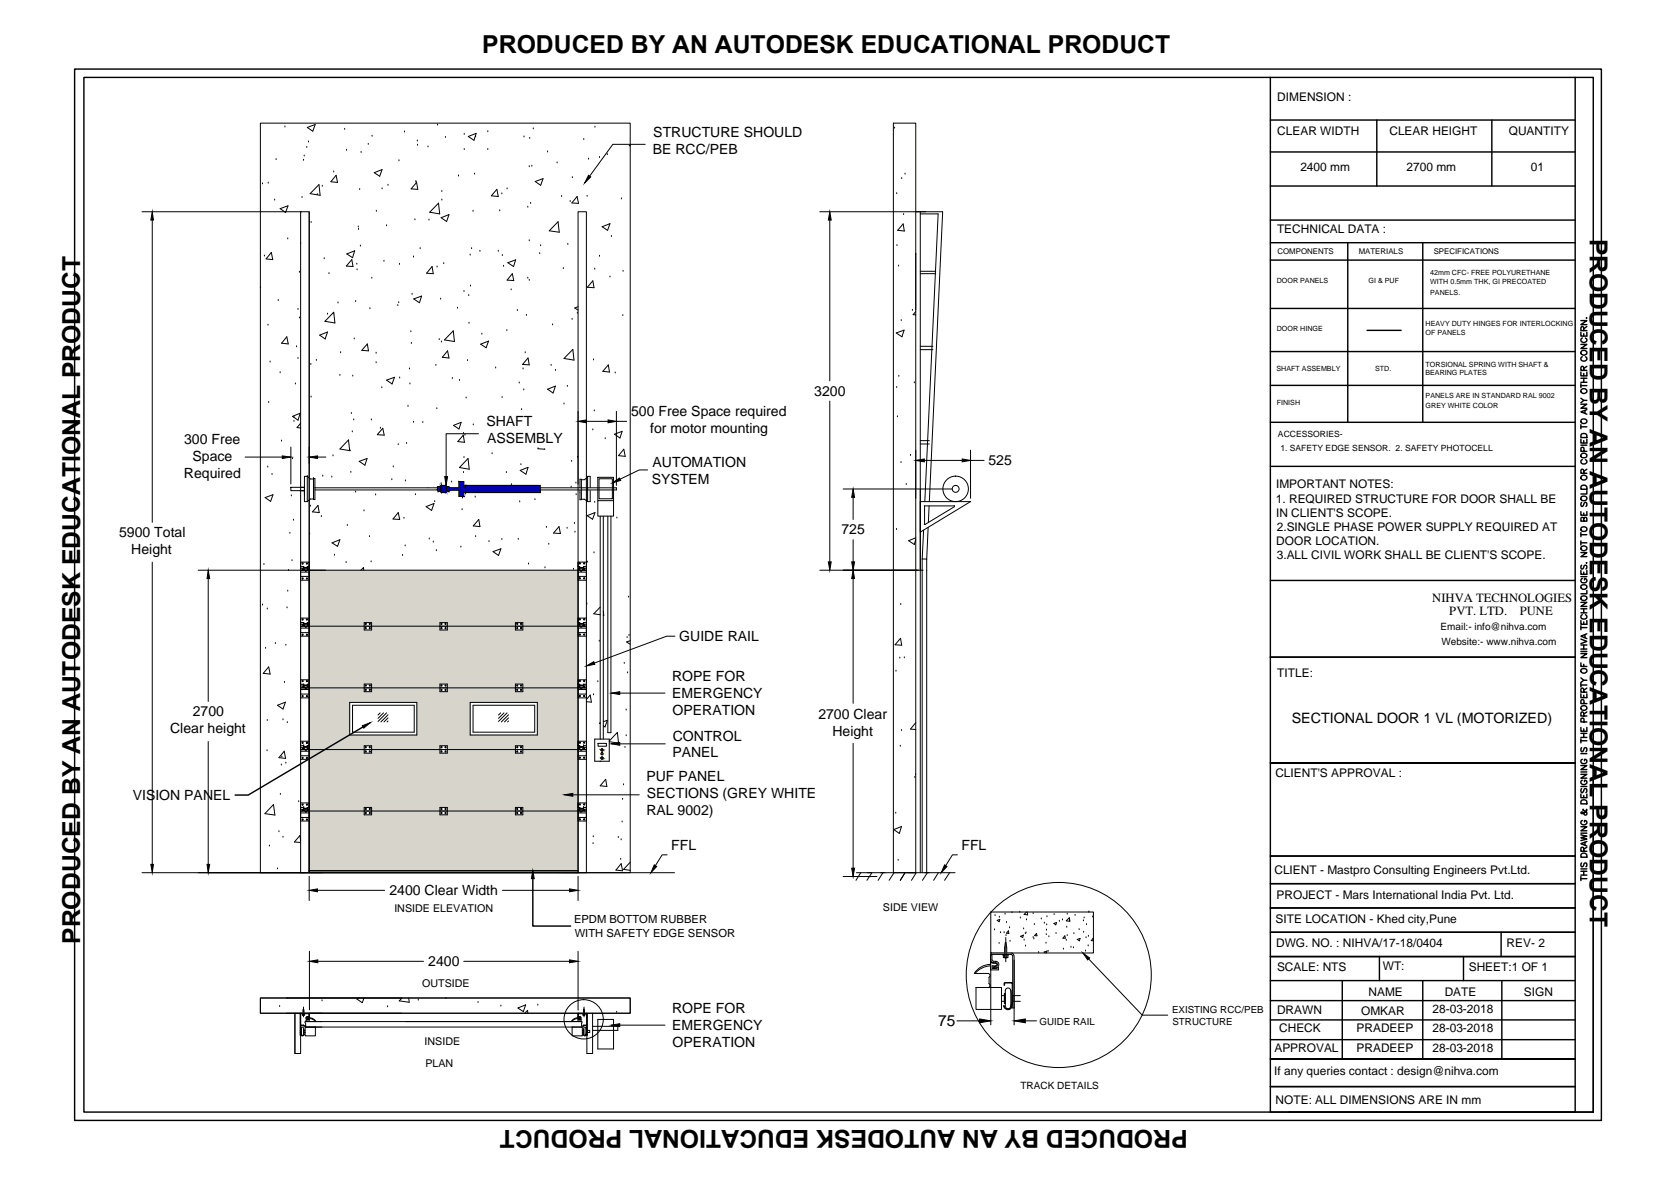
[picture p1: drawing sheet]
<svg xmlns="http://www.w3.org/2000/svg" width="297mm" height="210mm" viewBox="0 0 297 210" stroke-linecap="round" stroke-linejoin="round" font-family="sans-serif">
<!-- layer: 0 -->
<g fill="none" stroke="#000" stroke-width=".18">
<path d="M25.2 37.6h28.4M27.1 39.1v53.7M46.3 21.9h65.7v133.2h-65.7zM46.7 32.7h.1M47.7 32.6h.1M48.8 35.6h.1M49.1 28.4h.1M49.8 37.1l1.4-.5-.4 1.2zM50.6 22.6h.1M53.4 37.6h1.6v117.5h-1.6zM53.7 35.1h.1M53.9 28.5h.1"/>
<path d="M54.1 27.7h.1M54.5 26.2h.1M54.6 22.6l1.4-.5-.4 1.2zM54.8 25.2h.1M55 37.6v117.5M55.3 39.5h.1M56.4 34.6h.1M56.7 32.8l.2 1.9-1.8-.3zM57.3 33.1h.1M59.3 30.6h.1M59.7 31.2l.3 1.2-1.2-.1zM61.3 23h.1"/>
<path d="M61.6 26.7h.1M63.9 33.7h.1M64.2 27.1h.1M65.5 25.7h.1M66.1 24.2h.1M66.5 30.7l1.4-.6-.4 1.2zM66.9 37.5h.1M67.9 33.6h.1M69 32.9h.1M70.9 28.6h.1M71.9 23.5h.1M73.8 39.1h.1"/>
<path d="M73.9 32.3h.1M74 32.4h.1M74.1 32.4l.2 1.3-1.2-.1zM74.2 25.1h.1M74.2 25.8h.1M76.1 26.1h.1M76.3 39.1h.1M77.8 22.2h.1M77.9 36.1l.3 1.9-1.8-.3zM78.4 38.7l1.4-.6-.4 1.3zM78.5 34h.1M78.5 35.6h.1"/>
<path d="M79.2 24.4h.1M81.5 31.3h.1M82.5 23.9h.1M82.5 26.6h.1M83.2 24.3l1.4-.6-.3 1.2zM84.1 37.5h.1M84.3 30.9h.1M84.6 24.3h.1M86.7 23.4h.1M86.7 26.6h.1M88.3 33.7l.3 1.2-1.3-.1zM88.8 37.5h.1"/>
<path d="M89.2 34.5h.1M90.1 33.6h.1M93.1 24.3h.1M93.8 36.8h.1M94.1 29.6h.1M94.2 24.6h.1M94.3 36.2h.1M94.5 29.5h.1M94.8 22.9h.1M95.1 32.3l1.4-.5-.4 1.1zM97.3 27h.1M99 29h.1"/>
<path d="M99.2 39.4l.2 1.9-1.8-.3zM99.8 34.9h.1M101.4 35.8h.1M101.7 31.6h.1M102.6 34.9l.2 1.3-1.1-.1zM102.8 37.6h1.4v117.5h-1.4zM103.8 24.8h.1M104.4 34.9h.1M104.6 28.3h.1M105.8 22.6h.1M106.6 28h.1M108 27.5h.1"/>
<path d="M110.5 35.3h.1M112 25.8l-.1 .1 .1 .1M114.7 25.7h-5.8l-4.1 5.6M145.7 37.6h21.9l-2.4 51.6M147.5 39.1v28.6M158.8 21.9h4v133.2h-4zM159 22.8h.1M159.4 34.4h.1M160.3 31.8h.1M160.5 39.8l.3 1.3-1.2-.2zM160.6 38.1h.1M160.9 30.9h.1"/>
<path d="M163.6 38h3.2l-2.4 51.2M46.3 51v.1M47 45.5h.1M47.6 57.8h.1M48.2 44.9l.3 1.2-1.2-.1zM49.5 53.4h.1M51 59.9l.2 1.2-1.1-.1zM51.2 42.5h.1M53 55h.1M53.2 48.4h.1M53.2 56.5h.1M53.4 43.3h.1"/>
<path d="M56.8 59.6l1.4-.6-.4 1.2zM57.6 46h.1M58.2 55.8h.1M58.5 48.6h.1M59.2 55.8h.1M59.3 55.5l.2 1.9-1.7-.3zM60.1 53.8h.1M61.7 45.1l1.3-.5-.3 1.2zM62.5 46.1l.3 1.3-1.2-.1zM63.2 53.6h.1M63.4 46.9h.1M63.5 48h.1"/>
<path d="M63.7 40.3h.1M63.7 40.8h.1M64.1 43.7h.1M65.8 54.9h.1M66.1 49.4h.1M68.3 46.4h.1M68.7 40.1h.1M70.7 54.3h.1M70.9 53.8h.1M71 47h.1M73 59h.1M73.3 52.3h.1"/>
<path d="M73.5 45.7h.1M73.5 53.1l1.4-.5-.3 1.2zM74.7 44.2h.1M76.8 47.4l.2 1.2h-1.2zM77.7 47.5h.1M78.3 53.2h.1M78.9 46.9h.1M80.6 58.8l.2 1.9-1.8-.3zM81.3 54.8h.1M82.5 51.8h.1M83.3 52.5h.1M83.4 57.4h.1"/>
<path d="M83.6 45.3h.1M83.6 50.8h.1M83.8 44.2h.1M85.3 44.7h.1M85.7 59.4h.1M88.6 44.7h.1M89.3 45.4h.1M89.5 47.3h.1M90.1 58.8h.1M90.3 46.7l1.4-.5-.4 1.2zM90.9 51.5h.1M91.1 48.6l.2 1.3-1.2-.1z"/>
<path d="M92 55.2h.1M93.6 56h.1M93.8 49.4h.1M94.1 42.8h.1M94.1 49.8h.1M95.9 45.1h.1M96.1 43.7h.1M98.2 57.7h.1M100.1 47.8h.1M100.9 43.4h.1M101.7 56.8h.1M102.6 55.7h.1"/>
<path d="M102.8 54.5l-.6 .2 .6 .4M105.4 49.9l.2 1.2h-1.2zM105.7 47.8h.1M106.6 45.6h.1M107 40.3l1.4-.5-.4 1.1zM108.4 49.2h.1M108.7 42h.1M110.7 56.1h.1M110.8 48.2h.1M159.3 59.2l1.4-.5-.4 1.2zM159.4 43.6h.1M159.7 47.3h.1"/>
<path d="M160.2 57h.1M162.2 55.2h.1M162.8 55.4l-.5 .5 .5 .1M163.6 48.2h2.7M163.6 48.6h2.7M47.8 71.5h.1M48 64.3h.1M49.8 66.3h.1M50.1 78.4h.1M51.7 79.5v6.5M52 74l1.4-.6-.4 1.3zM52.3 74.9h.1"/>
<path d="M52.3 74.2h.1M52.5 68.2h.1M52.7 61.6h.1M53 63.7h.1M53.4 75.2l-.6 .8 .6 .1M55.3 64.8h.1M55.3 70.6h.1M56.2 64.1h.1M60.4 66.7h.1M60.6 62.7h.1M61.9 78.2l.3 1.9-1.8-.3zM62.5 73.5h.1"/>
<path d="M62.6 76.8h.1M62.7 66.8h.1M62.9 74.6h.1M63 60.2h.1M65.3 61.1l.2 1.3-1.2-.1zM66 74.6h.1M66.9 64.5h.1M66.9 62.8h.1M67.6 76.1h.1M67.9 68.9h.1M68 76.1l.3 1.2h-1.2zM68.7 67.6l1.4-.5-.4 1.1z"/>
<path d="M70.8 79h.1M71 67.2h.1M72.3 78.8h.1M72.5 72.2h.1M72.8 65.6h.1M72.9 68.2h.1M73.1 61h.1M73.5 75.1h.1M75.2 75.1h.1M77.5 64.9h.1M77.7 72.6h.1M78.1 60.4h.1"/>
<path d="M78.5 60.8h.1M79.6 62.4l.2 1.2-1.2-.1zM80.4 67.3h.1M80.6 75.6l1.4-.5-.4 1.1zM81.7 67.6h.1M82.4 77.3l.2 1.3-1.2-.1zM82.4 77h.1M82.6 77.3h.1M82.9 70.7h.1M83.1 64.1h.1M84.1 75.5h.1M85.1 77.1h-5.8v7.6"/>
<path d="M85.4 61.2l1.4-.6-.4 1.2zM88.1 65.4h.1M89.3 70.7h.1M92.3 68.1h.1M92.7 72.8h.1M93 65.6h.1M93.1 69.3h.1M93.4 62.7h.1M93.9 63.6l.2 1.3-1.2-.1zM95.6 79.8h.1M95.6 79.8h1.2M97.3 69.2l1.4-.6-.4 1.3z"/>
<path d="M98 64.9h.1M98.7 65.8h.1M100.3 71.8h.1M100.9 68.7h.1M101.8 62.1l.2 1.9-1.7-.3zM102.8 73.1v13M104.2 74.9h3.9M105.4 76.4h.1M105.5 64h.1M105.6 73h.1M107.6 78h.1M108.1 64.9l.2 1.2-1.1-.1z"/>
<path d="M109.2 77.2l1.4-.5-.4 1.2zM109.4 66.3h.1M109.6 73.1v13.2M109.6 74.9h1.8M110.9 79.8l.2 1.3-1.1-.1zM147.5 71.3v28.6M159.4 68.9h.1M159.5 74.1h.1M159.8 66.9h.1M162.5 68h.1M27.1 99.9v53.7M43.6 81.2h6.6"/>
<path d="M47.1 88.4l1.4-.5-.4 1.2zM47.6 83h.1M48.4 84.3h.1M51.5 94.8h.1M51.7 86.6h2.4v.6h-2.4zM51.8 88.1h.1M51.9 99.7h.1M52 81.5h.1M52.2 92.5h.1M53.4 87.2h.7v2h.5M53.4 99.9v3.2h1.6M53.7 87.2h.4v.8"/>
<path d="M54.1 86.6v.6M54.6 84.7h.1M54.6 84.7h-.5v1.9h-.7M54.6 84.7l.6 .4h.5M54.6 84.7v4.5M55 94.9h.1M55.2 90h.1M55.7 85h.1M55.7 85h.3v3.8h-.3zM55.7 88.7h-.5l-.6 .5M56 87.1h21.8l.1 .2h.3l.3 .2M56.4 81.2h1.5"/>
<path d="M56.5 89.8l.2 1.3-1.1-.1zM57.1 91.8h.1M57.4 84.6h.1M59 84.8h.1M59 96.5l1.4-.6-.4 1.2zM59.2 81h.1M59.5 98.7h.1M61.5 100h.1M61.7 93.4h.1M62.2 80.1h.1M62.4 83.9h.1M63.2 87.5h.1"/>
<path d="M63.9 82l1.3-.5-.3 1.2zM64.7 90.8h.1M65.7 95.4h.1M66 99.9h.1M66.8 88h.1M69.7 85.3h.1M69.9 83h.1M70.8 91.1l.2 1.2-1.1-.1zM71.6 98.7h.1M71.8 92.1h.1M72 97h.1M72.1 85.5h.1"/>
<path d="M73.8 87.9h.1M75.7 90l1.4-.5-.4 1.2zM76.3 95.8h.1M77 96.4h.1M77.3 89.2h.1M77.6 97.9h.1M77.8 86.7v.4M77.9 87.5h.1M78.2 86.5h-.3l-.1 .2h-21.8M78.2 86.5v.8M78.4 86h.1M78.5 86.3l-.3 .2"/>
<path d="M78.5 86.3h.7M78.5 87.5h.7M78.5 86.3v1.2M79.2 86.3l.2 .2M79.2 86.3v1.2M79.4 86.5h.4l.1 .2h1.7v-1.1h.8v2.6h-.8v-1.1h-1.7v-.4M79.4 87.3l-.2 .2M79.4 87.3h.4M79.4 86.5v.8M79.8 87.5h.1M79.9 87.1l-.1 .2h-.4M80.3 85.7h.1"/>
<path d="M81.9 97.2h.1M82.1 90.6h.1M82.2 88.5h.1M82.4 84h.1M82.4 86.4h.3M82.5 81.3h.1M82.7 86.4h.1M82.7 86.4v1.1h-.3M82.8 86.3l-.1 .1M82.8 86.3h13.2v1.2h-13.2zM83.2 81.5l.2 1.9-1.7-.3zM84.5 88.3h.1"/>
<path d="M84.6 95.4h.1M85.1 92.3l.2 1.3-1.2-.1zM86.9 96.3h.1M87.5 80.6h.1M87.6 98l1.4-.5-.4 1.2zM89.2 95.9h.1M90 84h.1M90.9 86.1h.1M92.1 95.8h.1M92.4 89.2h.1M92.5 83.6l1.4-.5-.4 1.2zM92.6 82.6h.1"/>
<path d="M95.1 88.8h.1M96 86.7h13.6v.4h-13.6M97.1 93.7h.1M97.6 96.7h.1M99.4 93.6l.2 1.2-1.2-.1zM100.8 93.9h.1M101.5 86.6h.1M101.6 82h.1M102.1 93h.1M102.2 94.6h.1M102.4 85.9h.1M102.4 87.9h.1"/>
<path d="M102.7 81.3h.1M102.8 99.9v55.2M103.1 86.7v-1.5h.2v3.6h-.2v-1.7M103.3 85.3h.6l.6-.6h.4v1.9M103.3 88.7h.6l.6 .5M104.2 99.9v3.2h-1.4M104.4 91.7l1.4-.6-.5 1.2zM104.4 99.9h.1M104.5 84.7v4.5M104.9 87.2v2h-.4M105.6 98.3h.1M105.7 89.3h.1"/>
<path d="M106.3 84.8h2.8v4.2h-2.8zM106.3 89v2.7h2.8v-2.7M106.5 85.1h2.4v3.5h-2.4zM106.7 91.7v39.7M107.2 91.7v39.7M108 91.7v38.5h.6v-38.5M109.7 92.1h.1M115.1 83.5h-1.5l-3.4 1.7M149.9 86.9h19.4M151.7 88.4v3.9M151.7 95.9v4M159.4 94.1h.1"/>
<path d="M160.2 82.2h.1M161.1 86.1h.1M161.9 80.9h.1M162.8 95.6l-1.3 .5 1 .7 .3-.9M162.8 80v8.6M163.6 89.2h8.9l-8.9 5.4zM164.2 94.2l-.3 5.2M164.3 93.2h.1M164.3 81.8h6.7M164.4 90v3.2M164.4 89.9h-.1M164.4 89.9h5.2"/>
<path d="M165 93.7l-.3 5.7M165.2 89.9l-.2 2.9M169.6 89.9l.1 .1M169.7 90l-5.3 3.2M172.5 80v8.6M172.5 81.8h2.4M35.2 101.3h67.6M37 102.8v21.9M46.7 107.5h.1M46.9 100.3h.1M47.2 115.2h.1M47.5 108.2h.1"/>
<path d="M47.8 118.5l.2 1.3-1.2-.1zM49 114.4h.1M50.8 114.7h.1M51 108h.1M51.2 105.1h.1M51.3 101.4h.1M53.4 109.9v3.2h1.6M55 111.3h47.8M64.1 101.3l.5-.4 .1 .4M64.7 110.7h1.4v1.3h-1.4zM78.2 110.7h1.3v1.3h-1.3zM91.6 110.7h1.3v1.3h-1.3z"/>
<path d="M94 100.2h.1M96.9 100.9h.1M102 101.2h.1M104.2 109.9v3.2h-1.4M104.3 107.4h.1M106.5 114h.1M106.7 107.9l-1.1 1.2 1.1 .2M107.2 108.6l.1 .8-.1-.1M111 117.9h.1M111.5 113.3h.1M111.6 119.6h.1M111.7 106.1h.1"/>
<path d="M111.8 112.9h.1M112 113.9l-.6 .2 .6 .4M120 113.1h-1.5l-12.9 4.8M145.7 101.3h18.4M151.7 102.8v22.2M159.3 119.3h.1M159.9 117h.1M160.1 113.5l.2 1.2-1.2-.1zM160.1 107.4h.1M160.8 116.9h.1M163.9 101.3v53.8M164.7 101.3v53.8"/>
<path d="M37 131.8v21.8M47.5 133.4h.1M47.5 128.1h.1M49.3 125.3l1.4-.5-.4 1.2zM50 136h.1M50.1 134.5h.1M50.3 127.9h.1M50.5 133.5l.3 1.3-1.2-.1zM50.6 121.3h.1M50.8 135.6h.1M51.1 128.4h.1M53.4 120.8v3.2h1.6"/>
<path d="M53.4 131.7v3.3h1.6M55 133.2h47.8M55 122.3h47.8M62.2 124.8h11.9v5.8h-11.9zM62.7 125.3h10.9v4.8h-10.9zM64.7 121.6h1.4v1.3h-1.4zM64.7 132.5h1.4v1.4h-1.4zM67.6 126.7l-.4 .4M68.2 126.7l-1 1M68.7 126.7l-1.5 1.5M69 127l-1.3 1.3M69 127.6l-.7 .7"/>
<path d="M69 128.1l-.2 .2M78.2 121.6h1.3v1.3h-1.3zM78.2 132.5h1.3v1.4h-1.3zM83.6 124.8h11.9v5.8h-11.9zM84.1 125.3h11v4.8h-11zM89 126.7l-.4 .4M89.6 126.7l-1 1M90.1 126.7l-1.5 1.5M90.4 127l-1.3 1.3M90.4 127.6l-.7 .7M90.4 128.1l-.2 .2M91.6 121.6h1.3v1.3h-1.3z"/>
<path d="M91.6 132.5h1.3v1.4h-1.3zM104.2 124.3l.7-.8 .2 1.3-.9-.1M104.2 131.7v3.3h-1.4M104.2 120.8v3.2h-1.4M105.5 123.5h.1M105.7 131.4h2.6v3.9h-2.6zM106.3 121.2h.1M106.3 132.1h1.5v.5h-1.5zM106.7 128.5h-.1l.1 .1M107.2 128.3l.8-.3-.5 1.2-.3-.2M107.7 138.5l.2 1.3-1.2-.1zM108.3 131.7l1.4-1.5 .3 1.9-1.7-.3"/>
<path d="M110.2 132.2h8.1M110.2 123.2h8M110.8 139.5h.1M111.1 132.8h.1M111.3 126.2h.1M111.3 130.8h.1M151.7 132.1v22.2M160 132.6h.1M160.2 129.8h.1M162.6 138.2h.1M162.7 137.7h.1M162.8 128.4l-.9 1.2 .9 .1"/>
<path d="M25.2 155.1h94.7M47.9 150.4h.1M48.6 143l.3 1.9-1.8-.3zM49.3 154.4h.1M49.6 147.8h.1M49.8 141.2h.1M50.3 148.8h.1M53.1 142.5h.1M53.4 149.4l-.1-.9-1 1.1 1.1 .1M53.4 142.7v3.2h1.6M55 155.7v4.4M55 144.1h47.8"/>
<path d="M55 154.7h47.8M56.4 158.2h12M64.7 143.5h1.4v1.3h-1.4zM78.2 143.5h1.3v1.3h-1.3zM89.3 158.2h11.9M91.6 143.5h1.3v1.3h-1.3zM101.8 141.3h11.8M102.8 155.7v4.4M104.2 142.7v3.2h-1.4M105.4 149.9h.1M105.5 148.7h.1M109.9 148.8h.1"/>
<path d="M110.3 152.7h.1M110.4 149.3h.1M110.4 153.5l.3 1.3-1.2-.2zM110.6 146.1h.1M110.7 142.1h.1M112 153.2l-1.2 1.3 1.2 .2M118.6 151.9h-.9l-1.2 1.9M149.9 155.8h6M158.8 147.9h.1M158.9 147.4l1.3-.5-.3 1.2zM159.2 144.5h.1M159.7 152.9h.1"/>
<path d="M170.2 151.9h-.9l-1.2 1.9M49.7 178.9h.1M51 177.4h-4.7v2.7h4.7M51 177.4h61v2.7h-61M51 177.4h20.4M55 169.1v10.4M56.5 170.9h18.8M57.2 177.9h.1M63.9 177.4l-.5 .1 1 .7 .3-.8M68.9 178.9h.1M71.5 177.4l-.5 .5 1.7 .2v-.7M74.4 177.8h.1"/>
<path d="M79.3 177.5h.1M82.4 170.9h18.8M85 178.2h.1M89 178.8h.1M92 179.2l1.4-.6-.4 1.2zM95.6 178.6h.1M102.8 169.1v10.4M109.6 179.9h.1M173.2 173h2.5M176.1 162.1h18.3v7.3h-18.3zM176.1 169.3v.1M176.1 169.6v12.6"/>
<path d="M176.8 165.3h.1M176.9 162.7h.1M177.3 163.6l.4-.2-.1 .4zM177.6 167.7h.1M177.6 163h.1M177.9 165.8h.1M178.5 165.8h.1M178.7 162.5h.1M178.8 166.3h.1M178.9 164h.1M179.3 165.4v.5h-.4zM179.5 164.9h.1"/>
<path d="M179.5 167.3h.1M179.9 162.2h.1M180.3 170.6v11.6M181.3 162.1h.1M181.4 163.2h.1M181.4 166.4l.5-.2-.1 .4zM182 165.1h.1M182 167.1h.1M182.3 165.9h.1M182.3 168.1h.1M182.4 165.8h.1M182.5 163.5h.1"/>
<path d="M182.5 162.1l-.5 .4 .7 .1-.1-.5M183.7 162.4h.1M183.7 166.6h.1M183.8 166.9h.1M183.9 164.3h.1M184.2 165.9l.1 .4h-.4zM184.6 169.3h.1M185.1 163.3h.1M185.6 164.1h.1M185.8 169.4l-.2-.2 .5-.2-.1 .4M185.9 167.6h.1M186 166.1h.1"/>
<path d="M186 165.3h.1M186.1 164.4h.1M186.1 162.9h.1M186.3 169.1h.1M186.5 166.5h.1M187.3 164.1l.5-.1-.1 .4zM187.4 162.6h.1M187.7 165.9h.1M188.3 163.7h.1M188.9 163.5h.1M189 168.7h.1M189.3 166.3l.1 .5h-.5z"/>
<path d="M189.5 167.1h.1M189.5 163.7l.6-.6 .1 .6zM189.6 164.8h.1M189.7 162.5h.1M189.7 166.3h.1M190.1 163.7h.1M190.4 168.4h.1M190.8 168.4h.1M190.9 165.9h.1M191.1 162.7h.1M191.5 167l.5-.2-.1 .4zM191.8 165.2h.1"/>
<path d="M192.6 163.7h.1M192.6 165.7h.1M192.7 163.2h.1M193 169h.1M193.1 166.7h.1M193.1 164.3h.1M193.4 168.1h.1M193.5 166.4h.1M193.5 170.4l9.5 10h4.6M193.5 162.1h.1M193.6 162.1h.1M194.2 163h.1"/>
<path d="M194.4 167l-.1-.2-.3 .4h.4M51 180.1h20.4M52.4 180.1v7.1h1v-7.1M93.3 180.1l.5-.5v.5M104.3 180.1v7.1h1v-7.1M104.8 183.1v.4M105.3 182.4h4.5v.7h-4.5M106.3 181.2h2.8v5.2h-2.8zM110.2 182.2h8M170.1 181.4h4M182.3 181.4h1.9"/>
<circle cx="169.9" cy="86.9" r=".61"/>
<circle cx="169.9" cy="86.9" r="2.27"/>
<circle cx="53.8" cy="112.8" r=".11"/>
<circle cx="53.8" cy="110.1" r=".11"/>
<circle cx="53.8" cy="100.1" r=".11"/>
<circle cx="53.8" cy="102.8" r=".11"/>
<circle cx="54.6" cy="112.8" r=".11"/>
<circle cx="54.6" cy="102.8" r=".11"/>
<circle cx="54.6" cy="100.1" r=".11"/>
<circle cx="54.6" cy="110.1" r=".11"/>
<circle cx="65" cy="111.7" r=".11"/>
<circle cx="65" cy="110.9" r=".11"/>
<circle cx="65.7" cy="110.9" r=".11"/>
<circle cx="65.7" cy="111.7" r=".11"/>
<circle cx="78.5" cy="111.7" r=".11"/>
<circle cx="78.5" cy="110.9" r=".11"/>
<circle cx="79.2" cy="110.9" r=".11"/>
<circle cx="79.2" cy="111.7" r=".11"/>
<circle cx="91.9" cy="110.9" r=".11"/>
<circle cx="91.9" cy="111.7" r=".11"/>
<circle cx="92.6" cy="110.9" r=".11"/>
<circle cx="92.6" cy="111.7" r=".11"/>
<circle cx="103.1" cy="100.1" r=".11"/>
<circle cx="103.1" cy="112.8" r=".11"/>
<circle cx="103.1" cy="102.8" r=".11"/>
<circle cx="103.1" cy="110.1" r=".11"/>
<circle cx="103.8" cy="112.8" r=".11"/>
<circle cx="103.8" cy="110.1" r=".11"/>
<circle cx="103.8" cy="102.8" r=".11"/>
<circle cx="103.8" cy="100.1" r=".11"/>
<circle cx="53.8" cy="132" r=".11"/>
<circle cx="53.8" cy="121.1" r=".11"/>
<circle cx="53.8" cy="134.7" r=".11"/>
<circle cx="53.8" cy="123.7" r=".11"/>
<circle cx="54.6" cy="123.7" r=".11"/>
<circle cx="54.6" cy="132" r=".11"/>
<circle cx="54.6" cy="121.1" r=".11"/>
<circle cx="54.6" cy="134.7" r=".11"/>
<circle cx="65" cy="133.6" r=".11"/>
<circle cx="65" cy="122.6" r=".11"/>
<circle cx="65" cy="132.8" r=".11"/>
<circle cx="65" cy="121.9" r=".11"/>
<circle cx="65.7" cy="132.8" r=".11"/>
<circle cx="65.7" cy="133.6" r=".11"/>
<circle cx="65.7" cy="121.9" r=".11"/>
<circle cx="65.7" cy="122.6" r=".11"/>
<circle cx="78.5" cy="133.6" r=".11"/>
<circle cx="78.5" cy="132.8" r=".11"/>
<circle cx="78.5" cy="121.9" r=".11"/>
<circle cx="78.5" cy="122.6" r=".11"/>
<circle cx="79.2" cy="133.6" r=".11"/>
<circle cx="79.2" cy="121.9" r=".11"/>
<circle cx="79.2" cy="122.6" r=".11"/>
<circle cx="79.2" cy="132.8" r=".11"/>
<circle cx="91.9" cy="122.6" r=".11"/>
<circle cx="91.9" cy="121.9" r=".11"/>
<circle cx="91.9" cy="133.6" r=".11"/>
<circle cx="91.9" cy="132.8" r=".11"/>
<circle cx="92.6" cy="133.6" r=".11"/>
<circle cx="92.6" cy="122.6" r=".11"/>
<circle cx="92.6" cy="121.9" r=".11"/>
<circle cx="92.6" cy="132.8" r=".11"/>
<circle cx="103.1" cy="123.7" r=".11"/>
<circle cx="103.1" cy="134.7" r=".11"/>
<circle cx="103.1" cy="132" r=".11"/>
<circle cx="103.1" cy="121.1" r=".11"/>
<circle cx="103.8" cy="134.7" r=".11"/>
<circle cx="103.8" cy="121.1" r=".11"/>
<circle cx="103.8" cy="132" r=".11"/>
<circle cx="103.8" cy="123.7" r=".11"/>
<circle cx="107" cy="134.7" r=".19"/>
<circle cx="107" cy="133.3" r=".19"/>
<circle cx="107" cy="134" r=".19"/>
<circle cx="53.8" cy="143" r=".11"/>
<circle cx="53.8" cy="145.6" r=".11"/>
<circle cx="54.6" cy="143" r=".11"/>
<circle cx="54.6" cy="145.6" r=".11"/>
<circle cx="65" cy="143.8" r=".11"/>
<circle cx="65" cy="144.5" r=".11"/>
<circle cx="65.7" cy="143.8" r=".11"/>
<circle cx="65.7" cy="144.5" r=".11"/>
<circle cx="78.5" cy="143.8" r=".11"/>
<circle cx="78.5" cy="144.5" r=".11"/>
<circle cx="79.2" cy="144.5" r=".11"/>
<circle cx="79.2" cy="143.8" r=".11"/>
<circle cx="91.9" cy="143.8" r=".11"/>
<circle cx="91.9" cy="144.5" r=".11"/>
<circle cx="92.6" cy="143.8" r=".11"/>
<circle cx="92.6" cy="144.5" r=".11"/>
<circle cx="103.1" cy="145.6" r=".11"/>
<circle cx="103.1" cy="143" r=".11"/>
<circle cx="103.8" cy="145.6" r=".11"/>
<circle cx="103.8" cy="143" r=".11"/>
<circle cx="188.2" cy="173.3" r="16.4"/>
<circle cx="103.8" cy="181.2" r="3.5"/>
</g>
<g fill="#d7d5cb" stroke="#d7d5cb" stroke-width=".18">
<path d="M55 101.3v1.8h47.8zM55 101.3h47.8v1.8z"/>
<path d="M55 103.1v6.8h47.8zM55 103.1h47.8v6.8z"/>
<path d="M55 109.9v.8h47.8zM55 109.9h47.8v.8z"/>
<path d="M55 110.7h9.7zM55 110.7h9.7z"/>
<path d="M92.9 110.7v.6h9.9zM92.9 110.7h9.9v.6z"/>
<path d="M79.5 110.7v.6h12.1zM79.5 110.7h12.1v.6z"/>
<path d="M66.1 110.7v.6h12.1zM66.1 110.7h12.1v.6z"/>
<path d="M55 110.7v.6h9.7zM55 110.7h9.7v.6z"/>
<path d="M92.9 133.2v.7h9.9zM92.9 133.2h9.9v.7z"/>
<path d="M79.5 133.2v.7h12.1zM79.5 133.2h12.1v.7z"/>
<path d="M66.1 133.2v.7h12.1zM66.1 133.2h12.1v.7z"/>
<path d="M55 133.2v.7h9.7zM55 133.2h9.7v.7z"/>
<path d="M55 133.9v1.1h47.8zM55 133.9h47.8v1.1z"/>
<path d="M55 135v7.7h47.8zM55 135h47.8v7.7z"/>
<path d="M55 142.7v.8h47.8zM55 142.7h47.8v.8z"/>
<path d="M92.9 143.5v.6h9.9zM92.9 143.5h9.9v.6z"/>
<path d="M79.5 143.5v.6h12.1zM79.5 143.5h12.1v.6z"/>
<path d="M66.1 143.5v.6h12.1zM66.1 143.5h12.1v.6z"/>
<path d="M55 143.5v.6h9.7zM55 143.5h9.7v.6z"/>
<path d="M92.9 122.3v.6h9.9zM92.9 122.3h9.9v.6z"/>
<path d="M79.5 122.3v.6h12.1zM79.5 122.3h12.1v.6z"/>
<path d="M66.1 122.3v.6h12.1zM66.1 122.3h12.1v.6z"/>
<path d="M55 122.3v.6h9.7zM55 122.3h9.7v.6z"/>
<path d="M55 122.9v1.1h47.8zM55 122.9h47.8v1.1z"/>
<path d="M55 124v.8h47.8zM55 124h47.8v.8z"/>
<path d="M95.5 124.8v5.8h7.3zM95.5 124.8h7.3v5.8z"/>
<path d="M74.1 124.8v5.8h9.5zM74.1 124.8h9.5v5.8z"/>
<path d="M55 124.8v5.8h7.2zM55 124.8h7.2v5.8z"/>
<path d="M55 130.6v1.1h47.8zM55 130.6h47.8v1.1z"/>
<path d="M55 131.7v.8h47.8zM55 131.7h47.8v.8z"/>
<path d="M92.9 132.5v.7h9.9zM92.9 132.5h9.9v.7z"/>
<path d="M79.5 132.5v.7h12.1zM79.5 132.5h12.1v.7z"/>
<path d="M66.1 132.5v.7h12.1zM66.1 132.5h12.1v.7z"/>
<path d="M55 132.5v.7h9.7zM55 132.5h9.7v.7z"/>
<path d="M92.9 111.3v.7h9.9zM92.9 111.3h9.9v.7z"/>
<path d="M79.5 111.3v.7h12.1zM79.5 111.3h12.1v.7z"/>
<path d="M66.1 111.3v.7h12.1zM66.1 111.3h12.1v.7z"/>
<path d="M55 111.3v.7h9.7zM55 111.3h9.7v.7z"/>
<path d="M55 112v1.1h47.8zM55 112h47.8v1.1z"/>
<path d="M55 113.1v7.7h47.8zM55 113.1h47.8v7.7z"/>
<path d="M55 120.8v.8h47.8zM55 120.8h47.8v.8z"/>
<path d="M55 121.6h9.7zM55 121.6h9.7z"/>
<path d="M92.9 121.6v.7h9.9zM92.9 121.6h9.9v.7z"/>
<path d="M79.5 121.6v.7h12.1zM79.5 121.6h12.1v.7z"/>
<path d="M66.1 121.6v.7h12.1zM66.1 121.6h12.1v.7z"/>
<path d="M55 121.6v.7h9.7zM55 121.6h9.7v.7z"/>
<path d="M92.9 144.1v.7h9.9zM92.9 144.1h9.9v.7z"/>
<path d="M79.5 144.1v.7h12.1zM79.5 144.1h12.1v.7z"/>
<path d="M66.1 144.1v.7h12.1zM66.1 144.1h12.1v.7z"/>
<path d="M55 144.1v.7h9.7zM55 144.1h9.7v.7z"/>
<path d="M55 144.8v1.1h47.8zM55 144.8h47.8v1.1z"/>
<path d="M55 145.9v8.8h47.8zM55 145.9h47.8v8.8z"/>
</g>
<path d="M55 154.7v.4h47.8zM55 154.7h47.8v.4z" fill="#767676" stroke="#767676" stroke-width=".18"/>
<!-- layer: at_Entity -->
<g fill="none" stroke="#000" stroke-width=".18">
<path d="M53.4 99.9h1.6v.8M104.2 99.9h-1.4v.8M53.4 110.7h.6v.1M53.4 109.9h1.6v.8M53.4 100.7h.6v.2M53.4 111.3h1.6M53.4 111h1.6M53.4 111.6h1.6M53.4 112.4h1.6M53.4 101.3h1.6M53.4 101h1.6M53.4 101.7h1.6"/>
<path d="M53.4 102.4h1.6M53.8 110.7h.2v.1M53.8 111.3v-.2h.4v.2M53.8 100.7h.2v.2M53.8 101.3v-.1h.4v.1M54 110.8v.3h-.2h.2M54 111.1h.1M54 100.9v.3h-.2h.2M54 101.2h.1M54 100.7h.1M54 110.6v.1M54.3 101.3v.2h.2v-.2"/>
<path d="M54.3 111.3v.2h.2v-.2M54.6 110.8h-.6h.6M54.6 110.7v.1v-.1h.4zM54.6 111.1h.1M54.6 100.9h-.6h.6M54.6 100.7v.2v-.2h.4zM54.6 101.2h.1M54.6 100.8v.1M54.6 110.8h.1M54.8 111.1v-.1v.1h-.2h.4h-.4v.2M54.8 111h.1M54.8 101.2v-.2v.2h-.2h.4h-.4v.1"/>
<path d="M54.8 101h.1M102.8 110.7h.3v.1v-.1zM102.8 100.7h.3v.2v-.2zM102.8 111.3h1.4M102.8 111h1.4M102.8 111.6h1.4M102.8 112.4h1.4M102.8 101.3h1.4M102.8 101h1.4M102.8 101.7h1.4M102.8 102.4h1.4M102.9 111.1v-.1v.1h.2h-.3h.3v.2"/>
<path d="M102.9 111h.1M102.9 101.2v-.2v.2h.2h-.3h.3v.1M102.9 101h.1M103.1 110.8h.6h-.6M103.1 111.1h.1M103.1 100.9h.6h-.6M103.1 101.2h.1M103.1 100.8v.1M103.1 110.8h.1M103.2 111.3v.2h.2v-.2M103.2 101.3v.2h.2v-.2M103.6 111.3v-.2h.3v.2"/>
<path d="M103.6 101.3v-.1h.3v.1M103.7 110.8v.3h.2h-.2M103.7 111.1h.1M103.7 100.9v.3h.2h-.2M103.7 101.2h.1M103.7 100.7h.1M103.7 110.6v.1M103.9 110.7h-.2v.1M103.9 100.7h-.2v.2M104.2 110.7h-.5v.1M104.2 109.9h-1.4v.8M104.2 100.7h-.5v.2"/>
<path d="M53.4 132.5h.6v.2M53.4 131.7h1.6v.8M53.4 121.6h.6v.2M53.4 120.8h1.6v.8M53.4 133.2h1.6M53.4 132.9h1.6M53.4 133.5h1.6M53.4 134.3h1.6M53.4 122.3h1.6M53.4 121.9h1.6M53.4 122.6h1.6M53.4 123.4h1.6"/>
<path d="M53.8 132.5h.2v.2M53.8 133.2v-.1h.4v.1M53.8 121.6h.2v.2M53.8 122.3v-.2h.4v.2M54 132.5h.1M54 132.7v.4h-.2l.2-.1M54 121.8v.3h-.2h.2M54 122.1h.1M54 121.6h.1M54.3 122.3v.1h.2v-.1M54.3 133.2v.2h.2v-.2M54.6 132.7h-.6h.6"/>
<path d="M54.6 132.7h.1M54.6 132.5v.2v-.2h.4zM54.6 121.8h-.6h.6M54.6 121.6v.2v-.2h.4zM54.6 122.1h.1M54.6 121.8h.1M54.6 133v.1M54.8 133.1v-.2v.2h-.2h.4h-.4v.1M54.8 122.1v-.2v.2h-.2h.4h-.4v.2M54.8 121.9h.1M54.8 132.8v.1M102.8 132.5h.3v.2v-.2z"/>
<path d="M102.8 121.6h.3v.2v-.2zM102.8 133.2h1.4M102.8 132.9h1.4M102.8 133.5h1.4M102.8 134.3h1.4M102.8 122.3h1.4M102.8 121.9h1.4M102.8 122.6h1.4M102.8 123.4h1.4M102.9 133.1v-.2v.2h.2h-.3h.3v.1M102.9 122.1v-.2v.2h.2h-.3h.3v.2M102.9 121.9h.1"/>
<path d="M102.9 132.8v.1M103.1 132.7h.6h-.6M103.1 132.7h.1M103.1 121.8h.6h-.6M103.1 122.1h.1M103.1 121.8h.1M103.1 133v.1M103.2 133.2v.2h.2v-.2M103.2 122.3v.1h.2v-.1M103.6 133.2v-.1h.3v.1M103.6 122.3v-.2h.3v.2M103.7 132.5h.1"/>
<path d="M103.7 132.7v.4h.2l-.2-.1M103.7 121.8v.3h.2h-.2M103.7 122.1h.1M103.7 121.6h.1M103.9 132.5h-.2v.2M103.9 121.6h-.2v.2M104.2 132.5h-.5v.2M104.2 131.7h-1.4v.8M104.2 121.6h-.5v.2M104.2 120.8h-1.4v.8M53.4 143.5h.6v.2M53.4 142.7h1.6v.8"/>
<path d="M53.4 144.1h1.6M53.4 143.8h1.6M53.4 144.5h1.6M53.4 145.3h1.6M53.8 143.5h.2v.2M53.8 144.1v-.1h.4v.1M54 143.5h.1M54 143.7v.3h-.2h.2M54.3 144.1v.2h.2v-.2M54.6 143.7h-.6h.6M54.6 143.7h.1M54.6 143.5v.2v-.2h.4z"/>
<path d="M54.6 144h.1M54.8 144v-.2v.2h-.2h.4h-.4v.1M54.8 143.8h.1M102.8 143.5h.3v.2v-.2zM102.8 144.1h1.4M102.8 143.8h1.4M102.8 144.5h1.4M102.8 145.3h1.4M102.9 144v-.2v.2h.2h-.3h.3v.1M102.9 143.8h.1M103.1 143.7h.6h-.6M103.1 143.7h.1"/>
<path d="M103.1 144h.1M103.2 144.1v.2h.2v-.2M103.6 144.1v-.1h.3v.1M103.7 143.5h.1M103.7 143.7v.3h.2h-.2M103.9 143.5h-.2v.2M104.2 143.5h-.5v.2M104.2 142.7h-1.4v.8"/>
</g>
<!-- layer: 0 -->
<g fill="#00f" stroke="#00f" stroke-width=".18">
<path d="M82.7 86.4l.1-.1z"/>
<path d="M82.7 86.4h.1v1.1z"/>
<path d="M78.5 86.3v.2h-.3z"/>
<path d="M78.2 86.5h.3v.8z"/>
<path d="M79.2 86.3l.2 .2h-.2z"/>
<path d="M79.2 86.5h.2v.8z"/>
<path d="M81.6 85.6v1.1h.8zM81.6 85.6h.8v1.1z"/>
<path d="M78.8 86.7v.4h3.6zM78.8 86.7h3.6v.4z"/>
<path d="M81.6 87.1v1.1h.8zM81.6 87.1h.8v1.1z"/>
<path d="M82.8 86.3v.8h13.2zM82.8 86.3h13.2v.8z"/>
<path d="M82.8 87.1v.4h13.2zM82.8 87.1h13.2v.4z"/>
<path d="M82.7 86.4v1.1h.1zM82.7 87.5h.1z"/>
<path d="M82.4 86.4v1.1h.3zM82.4 86.4h.3v1.1z"/>
<path d="M78.5 86.3v1.2h.7zM78.5 86.3h.7v1.2z"/>
<path d="M78.2 86.5v.8h.3zM78.2 87.3h.3v.2z"/>
<path d="M77.9 86.5l-.1 .2h.4zM77.9 86.5h.3v.2z"/>
<path d="M77.8 86.7v.4h.4zM77.8 86.7h.4v.4z"/>
<path d="M77.8 87.1l.1 .2h.3zM77.8 87.1h.4v.2z"/>
<path d="M79.2 86.5v.8h.2zM79.2 87.3h.2l-.2 .2z"/>
<path d="M79.4 86.5v.2h.5zM79.4 86.5h.4l.1 .2z"/>
<path d="M79.4 86.7v.4h.5zM79.4 86.7h.5v.4z"/>
<path d="M79.4 87.1v.2h.4zM79.4 87.1h.5l-.1 .2z"/>
</g>
<!-- layer: BODY -->
<g fill="none" stroke="#000" stroke-width=".18">
<path d="M163.6 37.6v117.5M162.8 45.2h.1M162.8 45.2v9.9M163.6 61.6h2.2M163.6 62.1h2.2M163.6 78.3h1.6M163.6 78.9h1.6M163.9 101.3v-1.9h.8v1.9M152.2 155.1h17.6M153 155.1l-.8 1.4M155 155.1l-.9 1.4M156.9 155.1l-.8 1.4"/>
<path d="M158.9 155.1l-.9 1.4M160.9 155.1l-.9 1.4M162.9 155.1l-.9 1.4M164.9 155.1l-.9 1.4M166.8 155.1l-.8 1.4M168.8 155.1l-.9 1.4"/>
</g>
<!-- layer: 0 -->
<g fill="#000" stroke="#000" stroke-width=".18">
<path d="M27.1 37.6l.2 1.5h-.5zM104.6 31.2l.4 .3-1.1 1zM147.5 37.6l.3 1.5h-.6zM102.8 74.9l1.4-.3v.5zM108.1 74.6l1.5 .3-1.5 .2zM50.2 81l1.5 .2-1.5 .3zM55 81.2l1.4-.2v.5zM79.1 84.7h.5l-.3 1.5zM108.9 85.8l1.2-.8 .2 .4zM147.2 99.9h.6l-.3 1.4zM151.7 86.9l.2 1.5h-.5zM151.4 99.9h.5l-.2 1.4z"/>
<path d="M162.8 81.8l1.5-.2v.5zM171 81.6l1.5 .2-1.5 .3zM37 101.3l.3 1.5h-.5zM104.2 118.4l1.4-.8 .1 .5zM151.7 101.3l.2 1.5h-.5zM64.4 129l1.4-.6-1.1 1zM108.7 132.2l1.5-.2v.5zM108.7 123.2l1.5-.3v.5zM26.8 153.6h.5l-.2 1.5zM36.8 153.6h.5l-.3 1.5zM55 158.2l1.4-.2v.5zM94.7 154.7l.3 1.5h-.5z"/>
<path d="M101.2 158l1.6 .2-1.6 .3zM100.3 141.3l1.5-.3v.5zM116.3 153.7l.4 .3-1 1.1zM151.4 154.3h.5l-.2 1.5zM167.9 153.7l.4 .3-1 1.1zM55 170.9l1.5-.3v.5zM101.2 170.6l1.6 .3-1.6 .2zM192.5 169.4l1.2 .9-.3 .3zM108.7 182.2l1.5-.3v.6zM174.1 181.1l2 .3-2 .4zM180.3 181.4l2-.3v.7z"/>
</g>
<!-- layer: DOOR -->
<g fill="none" stroke="#000" stroke-width=".18">
<path d="M53.9 179v1.7M103.8 179v1.7M173.5 175.5h4.5v3.9h-4.5zM175.6 173a.36 .36 0 0 1 .4 .3 .36 .36 0 0 1-.2 .4M175.8 174.8a.36 .36 0 0 1 .2 .4 .36 .36 0 0 1-.4 .3M175.8 173.7v1.1M176 171.7a3.8 3.8 0 0 0-2.7 1.3M176 171.4a3.5 3.5 0 0 0-2.8 1.6M176 171.7h.1M176 175.1v.1M176.1 170.9l.5 .3M176.1 170.6l.2 .4 .3 .1"/>
<path d="M176.1 170.9l-.1 .5M176.1 169.8v.8M176.1 171.7v.7h1.4v-.4M176.2 169.4l-.1 .1 .1 .1M176.2 169.6h3.5l.3 .3M176.3 169.8l-.1-.1-.1 .1M176.3 170.6l.3 .2M176.3 169.8v.8M176.6 171.2h.4l.2 .2-.2 .3h-.6v.4h.8l.3-.2M176.6 170.9a.7 .7 0 0 1 1 .5l-.1 .3-.5 .3M176.6 171.1h.4a.32 .32 0 0 1 .3 .3 .32 .32 0 0 1-.3 .3M177 171.8h-.1a.17 .17 0 0 0-.2 0 .17 .17 0 0 0 0 .2h.3"/>
<path d="M178 177h.5M178 178h.5M178.2 169.6h1.1M178.3 170.1h.2M178.4 169.7v.5M178.4 178.7a.7 .7 0 0 0 .6 .7M178.4 170.2h.7M178.4 178.8h.1M178.5 178.7l.2 .5 .3 .1M178.5 176.6h.2v1.8h-.2zM178.7 167.6h.1l.2 .8v1.8h-.2h-.2zM178.7 176.1a.49 .49 0 0 1 .5-.5 .49 .49 0 0 1 .5 .5v2.7"/>
<path d="M178.7 178.8a.49 .49 0 0 0 .5 .5 .49 .49 0 0 0 .5-.5M178.7 176.1v2.7M178.8 166.6v4.3M179 170.1h.1M179 179.5h.4M179.2 169.7v.5M179.7 176.1v2.7M179.7 169.4l.5 .2v.3M179.7 179.1l-.3 .3M179.8 174.7l.1 .1M179.8 174.6l.2 .2M179.8 174.6h-1.1l-.2 .2v.3l.2-.4h1.1"/>
<path d="M179.9 178.3l-.3 1h-.6M179.9 174.8v3.4M180 169.9v9.3h.3v-9.3M180 178.2l-.2 1M181.4 177h-1.3v1h1.3M53.4 183.1h.1M53.4 183.5h.1M53.4 183.6l.2 .4M53.5 182.3v1.3M53.5 183.6l.1 .4M53.5 180.1l-.1 .2v3.7l.1-3.8h1.5M53.6 182.7v1.1"/>
<path d="M53.6 183.8l.2 .2 .1-.2M53.6 182.8v1.1M53.7 184l-.1-.1 .2 .2M53.7 184.1h.2M53.7 180.2h.5M53.7 180.4h.4M53.8 180.2v.2M53.8 180.4h.3M53.9 180.4v-1l.1 1M53.9 182.7l-.1-.2-.2 .2M54 182.2v.1M54 182.2l-.5 .1"/>
<path d="M54 182.2l-.6 .1M54 183v.7zM54 182.8v1.1M54 183.8l-.2 .2M54 182.3h.1M54 183.9h.1M54 183.1h.2M54 183.5h.2M54.1 183.8l-.3 .3M54.1 180.2v.2M54.2 182.5h1.9v1.6h-1.9zM54.2 182.4h.1"/>
<path d="M54.3 182.3l-.1 .1 .1 .1M54.3 181.6h2.9M54.3 182.5h2.9M54.3 181.5l-.1 .1 .1 .7M54.4 181.6h.1M54.4 181.6h48.9h-31.2M54.4 182.5h48.9M54.4 182.5h.1M54.8 180.8l-.3 .1 .4 .1v.2l-.5-.1M54.8 180.7h-.4v.2l.2 .2h.2a.18 .18 0 0 1-.2-.1 .18 .18 0 0 1 0-.2h.2M54.9 180.2h.1v.4M54.9 180.6l-.1 .1"/>
<path d="M54.9 180.3v.3M54.9 180v.2M55 180.6l-.2 .2M55 180.9h.1M55 181v.3h-.5v-.2M55 180.7v.2M55 180.7l-.2 .1M55 180.9a1.38 1.38 0 0 1 1.1 .6M55 181h.1M55 181l.6 .2 .5 .4M101.7 182.5h1.8v1.6h-1.8zM102.7 181l-.6 .2-.5 .4"/>
<path d="M102.7 181h.1M102.7 180.9a1.38 1.38 0 0 0-1.1 .6M102.7 180.7l.4 .1M102.7 180.6l.1 .1 .3 .1M102.7 180.9h.1M102.7 180.3v.3M102.7 180.7v.2M102.7 181v.3h.6v-.2M102.8 180v.2h1.4M102.8 180.6l.3 .1M102.8 180.2h-.1M102.8 180.3v.3"/>
<path d="M103.1 180.8l.1 .1-.1 .1M103.1 180.8l.1 .1-.1 .2M103.1 180.7l.2 .2-.2 .2M103.1 181.1h-.2h.2M103.1 181h-.3v.2h.3M103.3 181.1l-.2 .1M103.3 181.5l.2 .1-.1 .2M103.4 182.3l.1 .1-.2 .1M103.4 181.8v.5M103.5 182.4h.1M103.5 183.1h.2M103.5 183.5h.2"/>
<path d="M103.6 180.2h.4M103.6 180.4h.4M103.6 180.2v.2M103.6 183.8l.3 .3M103.7 182.3h.1M103.7 183.9h.1M103.7 183.8l.2 .2M103.7 183l.1 .7zM103.7 180.4l.1-1 .1 1M103.8 182.6l.2-.1a1.3 1.3 0 0 1 0 1.5l-.2-.2zM103.9 184.1h.1M103.9 180.2v.2h-.2"/>
<path d="M104.1 183.9l-.1 .1M104.1 184l-.1 .1M104.2 180.2l.1 .1v3.7h.1v-3.7M104.2 180.1l.2 .2M104.2 182.8v1.1M104.2 182.2l-.5 .1M104.2 182.2l.1 .1M104.2 183.6h.1M104.3 183.6l-.1 .4M104.3 183.1h.5M104.3 183.5h.5"/>
</g>
<path d="M176.2 169.4h3.6M53.6 180.1h1.4M102.8 180.1h1.4" fill="none" stroke="#dd6e6e" stroke-width=".18"/>
<!-- layer: 0 -->
<g fill="#f00" stroke="#f00" stroke-width=".18">
<path d="M106.9 133.2h.3z"/>
<path d="M106.9 133.3h.3v.1z"/>
<path d="M106.9 133.2v.1h.3zM106.9 133.2h.3v.1z"/>
<path d="M106.9 133.3v.1h.3zM106.9 133.4h.3z"/>
</g>
<g fill="#ff0" stroke="#ff0" stroke-width=".18">
<path d="M106.9 133.9h.3z"/>
<path d="M106.9 134h.3v.1z"/>
<path d="M106.9 133.9v.1h.3zM106.9 133.9h.3v.1z"/>
<path d="M106.9 134v.1h.3zM106.9 134.1h.3z"/>
</g>
<g fill="#0f0" stroke="#0f0" stroke-width=".18">
<path d="M106.9 134.6h.3z"/>
<path d="M106.9 134.7h.3v.2z"/>
<path d="M106.9 134.6v.1h.3zM106.9 134.6h.3v.1z"/>
<path d="M106.9 134.7v.2h.3zM106.9 134.9h.3z"/>
</g>
<g fill="none" stroke="#000" stroke-width=".25">
<path d="M13.3 12.3h271.4v186.8h-271.4zM14.9 13.8h268.3v183.9h-268.3zM225.8 13.8v183.9h54.2v-183.9M225.8 21.3h54.2M225.8 33.1h54.2M225.8 27h54.2M225.8 39.1h54.2M244.7 21.3v11.8M265.2 21.3v11.8M225.8 43.1h54.2M225.8 54.8h54.2M225.8 46.2h54.2"/>
<path d="M239.6 43.1v32M243 58.7h6.1M252.9 43.1v32M281 59.1v.6h1.1v-.6M281 57h1.1l-1.1 .7h1.1M281.5 58.8v-.6l-.4-.1-.1 .7h1.1M281.5 59.3v.4M282 56.5h.1M282.1 58l-.6 .4M225.8 62.5h54.2M225.8 68.5h54.2M225.8 75.1h54.2"/>
<path d="M281 78.1v.6h1.1v-.6M281 71.8h1.1l-1.1 .8h1.1M281 66.1v.7h1.1v-.7M281 61.2h1.1l-1.1 .7h1.1M281 68.2v.7M281 75.5v.7M281 79.1h1.1M281 75.9h1.1M281 70.8l.5 .4M281 68.5h1.1M281 67.9h1.1M281 67.2h1.1"/>
<path d="M281.1 69.3a.5 .5 0 0 1 .7-.2 .5 .5 0 0 1 .1 .7 .52 .52 0 0 1-.6 .1 .52 .52 0 0 1-.2-.6zM281.1 62.5a.5 .5 0 0 1 .7-.2 .5 .5 0 0 1 .1 .7 .52 .52 0 0 1-.6 0 .52 .52 0 0 1-.2-.5zM281.1 77.1h.8l.2 .3v.4h-1.1zM281.1 74.5a.54 .54 0 0 1 .7 0 .54 .54 0 0 1 .2 .6 .51 .51 0 0 1-.7 .2 .51 .51 0 0 1-.2-.8zM281.3 63.4a.39 .39 0 0 0-.3 .5 .39 .39 0 0 0 .4 .3h.3a.39 .39 0 0 0 .4-.3 .39 .39 0 0 0-.3-.5M281.3 60.1a.45 .45 0 0 0-.2 .6 .45 .45 0 0 0 .6 .2 .42 .42 0 0 0 .4-.4 .42 .42 0 0 0-.3-.4M281.5 65.8v-.6h-.4l-.1 .6h1.1M281.5 66.4v.4M281.5 67.2v.7M281.5 78.3v.4M281.7 72.9v.5M282.1 72.8l-1.1 .4 1.1 .4"/>
<path d="M282.1 71.2h-.6l-.5 .4M282.1 65.1l-.6 .4M225.8 82.9h54.2M281 98.2h1.1l-1.1 .7h1.1M281 90.9v.7h1.1v-.7M281 94.7v.7M281 96.1v.8M281 96.5h1.1M281 95h1.1M281.1 97.2a.54 .54 0 0 1 .6-.1 .54 .54 0 0 1 .3 .6 .54 .54 0 0 1-.6 .1 .54 .54 0 0 1-.3-.6zM281.1 86.4a.58 .58 0 0 1 .7-.1 .58 .58 0 0 1 .3 .7h-1.1zM281.1 84.7a.5 .5 0 0 1 .7-.2 .5 .5 0 0 1 0 .8 .5 .5 0 0 1-.6-.1 .5 .5 0 0 1-.1-.5z"/>
<path d="M281.1 80.8a.5 .5 0 0 1 .7-.2 .5 .5 0 0 1 .1 .7 .52 .52 0 0 1-.6 0 .52 .52 0 0 1-.2-.5zM281.1 93.7a.54 .54 0 0 1 .7 0 .54 .54 0 0 1 .2 .6 .52 .52 0 0 1-.7 .1 .52 .52 0 0 1-.2-.7zM281.1 89.3l-.1 .2 .1 .5 .3-.1 .4-.6 .3 .2-.1 .4-.1 .1M281.1 88.3a.54 .54 0 0 1 .7-.1 .54 .54 0 0 1 .2 .6 .51 .51 0 0 1-.7 .2 .51 .51 0 0 1-.2-.7zM281.3 81.7a.39 .39 0 0 0-.3 .4 .39 .39 0 0 0 .4 .4h.3a.39 .39 0 0 0 .4-.3 .39 .39 0 0 0-.3-.5M281.5 92.2l.2-.3 .3 .1 .1 .2v.4h-1.1l.1-.6h.4v.6M281.5 84.1v-.6l-.4-.1-.1 .7h1.1M281.5 91.2v.4M281.6 80.2l-.1-.6-.4-.1-.1 .7h1.1M282 100h.1M282.1 87.2v.6h-1.1M282.1 83.4l-.6 .4"/>
<path d="M225.8 116.8h54.2M225.8 103.2h54.2M281 117.8v.6h1.1M281 116.2h1.1l-1.1 .7h1.1M281 113.6l1.1 .4-1.1 .4M281 110.3v.7h1.1v-.7M281 107.1h1.1l-1.1 .7h1.1M281 101.4v.7h1.1v-.7M281 111.2v.7M281 115.8h1.1M281 115.4h1.1M281 114.6h1.1"/>
<path d="M281 111.5h1.1M281 108.9h1.1M281 108.2h1.1M281 102.5h1.1M281.1 119a.54 .54 0 0 1 .6-.2 .54 .54 0 0 1 .3 .6 .53 .53 0 0 1-.6 .2 .53 .53 0 0 1-.3-.6zM281.1 106.1a.54 .54 0 0 1 .6-.2 .54 .54 0 0 1 .3 .6 .53 .53 0 0 1-.6 .2 .53 .53 0 0 1-.3-.6zM281.1 104a.54 .54 0 0 1 .7-.1 .54 .54 0 0 1 .2 .6 .51 .51 0 0 1-.7 .2 .51 .51 0 0 1-.2-.7zM281.1 100.5l-.1 .2 .1 .4 .4-.1 .2-.5h.3l.1 .4-.2 .2M281.3 109.3a.39 .39 0 0 0-.3 .4 .39 .39 0 0 0 .4 .3h.3a.39 .39 0 0 0 .4-.3 .39 .39 0 0 0-.3-.4M281.3 102.8a.39 .39 0 0 0-.3 .5 .39 .39 0 0 0 .4 .3h.3a.38 .38 0 0 0 .4-.4 .38 .38 0 0 0-.4-.4v.3M281.5 101.7v.4M281.5 108.2v.7"/>
<path d="M281.5 110.5v.5M281.5 114.6v.8M281.5 118.1v.3M281.7 112.8v.5M282.1 112.6l-1.1 .5 1.1 .4M282.1 104.9v.6h-1.1M64.5 129.2l-20.4 12.1h-2.3M280 135.6h-54.2h54.2M281 137.6h1.1l-1.1 .7h1.1M281 136.1h1.1l-1.1 .7h1.1M281 129.3v.7h1.1v-.7M281 123.3v.7h1.1v-.7"/>
<path d="M281 121.4v.7M281 131.3v.7M281 139.8h1.1M281 137.2h1.1M281 133.9h1.1M281 131.7h1.1M281 131.1h1.1M281 130.3h1.1M281 121.8h1.1M281 120.5l.5 .4M281.1 132.9l-.1 .2 .1 .5h.3l.3-.7 .3 .1 .1 .4-.2 .2M281.1 125.5a.54 .54 0 0 1 .7-.1 .54 .54 0 0 1 .2 .6 .51 .51 0 0 1-.7 .2 .51 .51 0 0 1-.2-.7z"/>
<path d="M281.3 138.7a.39 .39 0 0 0-.3 .4 .39 .39 0 0 0 .4 .3h.3a.38 .38 0 0 0 .4-.3 .38 .38 0 0 0-.4-.4v.2M281.3 135a.39 .39 0 0 0-.3 .4 .39 .39 0 0 0 .4 .3h.3a.38 .38 0 0 0 .4-.4 .38 .38 0 0 0-.4-.3v.2M281.5 127.3v-.6l-.4-.1-.1 .7h1.1M281.5 123v-.6l-.4-.1-.1 .7h1.1M281.5 123.6v.4M281.5 129.5v.5M281.5 130.3v.8M281.6 128.3l-.1-.6h-.4l-.1 .6h1.1M281.6 125.1l-.1-.6-.3-.2-.2 .3v.5h1.1M282.1 120.9h-.6l-.5 .4M282.1 126.5l-.6 .4M282.1 122.3l-.6 .4"/>
<path d="M283.2 136.3v61.4h-54.2M94.7 156.2v8.4h6.7M225.8 152.1h54.2M225.8 157.1h54.2M281 148.4l1.1 .2-1.1 .3 1.1 .2-1.1 .3M281 146.9h1.1l-1.1 .8h1.1M281 141.1v.7h1.1v-.7M281 156.2h1.1M281 155.8v.7M281 155.5h1.1M281 154.9h1.1M281 154.4h1.1"/>
<path d="M281 148.1h1.1M281.1 151.8a.58 .58 0 0 1 .7-.1 .58 .58 0 0 1 .3 .7h-1.1zM281.1 153.4l-.1 .2 .1 .5 .4-.2 .2-.5 .3 .1 .1 .3-.2 .3M281.1 142.2h.8l.2 .3v.4h-1.1zM281.1 140.2l-.1 .2 .1 .5 .4-.2 .2-.5 .3 .1 .1 .3-.2 .3M281.3 145.8a.39 .39 0 0 0-.3 .5 .39 .39 0 0 0 .4 .3h.3a.38 .38 0 0 0 .4-.4 .38 .38 0 0 0-.4-.4v.3M281.5 143.8l-.1 .2a.66 .66 0 0 1 .6 .8h-.3l-.4-.5-.3 .2 .1 .1 .5-.1 .4-.4v-.3M281.5 151.3v-.6l-.4-.1-.1 .7h1.1M281.5 141.4v.4M281.5 154.9v.6M281.7 149.7v.5M282.1 149.6l-1.1 .3 1.1 .5"/>
<path d="M282.1 150.6l-.6 .3M225.8 161.4h54.2M225.8 165.7h54.2M225.8 174.3h54.2M225.8 177.8h54.2M238.6 174.3v13.9M245.2 170v4.3M252.9 174.3v13.9M260.2 170v4.3M266.8 165.7v4.3M267 174.3v13.9M280 170h-54.2h54.2"/>
<path d="M225.8 181.3h54.2M225.8 193.1h54.2M225.8 184.8h54.2M280 188.2h-54.2h54.2"/>
</g>
<g font-size="4.4">
<text x="85.7" y="9.4">PRODUCED BY AN AUTODESK EDUCATIONAL PRODUCT</text>
<text x="282.6" y="42.4" transform="rotate(90 282.6 42.4)">PRODUCED BY AN AUTODESK EDUCATIONAL PRODUCT</text>
<text x="14.2" y="167.8" transform="rotate(-90 14.2 167.8)">PRODUCED BY AN AUTODESK EDUCATIONAL PRODUCT</text>
<text x="211.1" y="200.8" transform="rotate(180 211.1 200.8)">PRODUCED BY AN AUTODESK EDUCATIONAL PRODUCT</text>
</g>
<text font-size="2.8" x="166.8" y="182.4">75</text>
<g font-size="2.5">
<text x="116" y="27.3">BE RCC/PEB</text>
<text x="116.1" y="24.3">STRUCTURE SHOULD</text>
<text x="144.8" y="70.4">3200</text>
<text x="86.5" y="75.7">SHAFT</text>
<text x="112.2" y="74">500 Free Space required</text>
<text x="115.6" y="77">for motor mounting</text>
<text x="32.7" y="78.9">300 Free</text>
<text x="34.2" y="81.9">Space</text>
<text x="86.6" y="78.8">ASSEMBLY</text>
<text x="116" y="82.9">AUTOMATION</text>
<text x="175.7" y="82.7">525</text>
<text x="32.7" y="84.9">Required</text>
<text x="115.9" y="85.9">SYSTEM</text>
<text x="21.2" y="95.5">5900 Total</text>
<text x="149.6" y="95">725</text>
<text x="23.3" y="98.5">Height</text>
<text x="120.7" y="114">GUIDE RAIL</text>
<text x="119.5" y="121.1">ROPE FOR</text>
<text x="119.5" y="124.1">EMERGENCY</text>
<text x="30.2" y="130.3">Clear height</text>
<text x="34.3" y="127.3">2700</text>
<text x="119.6" y="127.1">OPERATION</text>
<text x="119.6" y="131.6">CONTROL</text>
<text x="145.5" y="127.7">2700 Clear</text>
<text x="148" y="130.7">Height</text>
<text x="229.6" y="128.5">SECTIONAL DOOR 1 VL (MOTORIZED)</text>
<text x="119.5" y="134.6">PANEL</text>
<text x="23.6" y="142.2">VISION PANEL</text>
<text x="114.9" y="138.9">PUF PANEL</text>
<text x="115" y="141.9">SECTIONS (GREY WHITE</text>
<text x="114.9" y="144.9">RAL 9002)</text>
<text x="119.3" y="151.1">FFL</text>
<text x="170.9" y="151.1">FFL</text>
<text x="69.2" y="159.1">2400 Clear Width</text>
<text x="76.1" y="171.7">2400</text>
<text x="119.5" y="180.1">ROPE FOR</text>
<text x="119.5" y="183.1">EMERGENCY</text>
<text x="119.6" y="186.1">OPERATION</text>
</g>
<g font-size="2.2">
<text x="254.6" y="107">NIHVA TECHNOLOGIES</text>
<text x="257.6" y="109.4">PVT. LTD.</text>
<text x="270.2" y="109.4">PUNE</text>
</g>
<g font-size="2.1">
<text x="227" y="18">DIMENSION :</text>
<text x="227" y="23.9">CLEAR WIDTH</text>
<text x="247" y="23.9">CLEAR HEIGHT</text>
<text x="268.2" y="23.9">QUANTITY</text>
<text x="231.2" y="30.5">2400 mm</text>
<text x="250" y="30.5">2700 mm</text>
<text x="272.1" y="30.5">01</text>
<text x="227" y="41.5">TECHNICAL DATA :</text>
<text x="226.8" y="89.3">1. REQUIRED STRUCTURE FOR DOOR SHALL BE</text>
<text x="226.8" y="86.8">IMPORTANT NOTES:</text>
<text x="226.8" y="91.9">IN CLIENT'S SCOPE.</text>
<text x="227" y="94.4">2.SINGLE PHASE POWER SUPPLY REQUIRED AT</text>
<text x="226.9" y="96.9">DOOR LOCATION.</text>
<text x="227" y="99.4">3.ALL CIVIL WORK SHALL BE CLIENT'S SCOPE.</text>
<text x="227" y="120.3">TITLE:</text>
<text x="226.7" y="138.2">CLIENT'S APPROVAL :</text>
<text x="226.5" y="155.3">CLIENT - Mastpro Consulting Engineers Pvt.Ltd.</text>
<text x="226.9" y="159.9">PROJECT - Mars International India Pvt. Ltd.</text>
<text x="226.8" y="164.1">SITE LOCATION - Khed city,Pune</text>
<text x="226.8" y="168.3">DWG. NO. : NIHVA/17-18/0404</text>
<text x="227" y="172.6">SCALE: NTS</text>
<text x="245.8" y="172.4">WT:</text>
<text x="261.1" y="172.6">SHEET:1 OF 1</text>
<text x="267.8" y="168.3">REV- 2</text>
<text x="243.3" y="177.1">NAME</text>
<text x="256.8" y="177.1">DATE</text>
<text x="270.9" y="177.1">SIGN</text>
<text x="227" y="180.3">DRAWN</text>
<text x="227.4" y="183.4">CHECK</text>
<text x="241.1" y="183.3">PRADEEP</text>
<text x="241.9" y="180.4">OMKAR</text>
<text x="254.6" y="180">28-03-2018</text>
<text x="254.6" y="183.4">28-03-2018</text>
<text x="226.5" y="191.1">If any queries contact : design@nihva.com</text>
<text x="226.5" y="186.9">APPROVAL</text>
<text x="241.1" y="186.9">PRADEEP</text>
<text x="254.6" y="187">28-03-2018</text>
<text x="226.8" y="196.2">NOTE: ALL DIMENSIONS ARE IN mm</text>
</g>
<g font-size="2">
<text x="102" y="164.1">EPDM BOTTOM RUBBER</text>
<text x="102.2" y="166.5">WITH SAFETY EDGE SENSOR</text>
</g>
<g font-size="1.9">
<text x="156.9" y="162">SIDE VIEW</text>
<text x="70.1" y="162.2">INSIDE ELEVATION</text>
<text x="75" y="175.4">OUTSIDE</text>
<text x="75.5" y="185.8">INSIDE</text>
<text x="75.6" y="189.6">PLAN</text>
</g>
<g font-size="1.8">
<text x="256.1" y="112">Email:- info@nihva.com</text>
<text x="256.2" y="114.6">Website:- www.nihva.com</text>
<text x="181.4" y="193.6">TRACK DETAILS</text>
</g>
<g font-size="1.7">
<text x="184.8" y="182.2">GUIDE RAIL</text>
<text x="208.3" y="180">EXISTING RCC/PEB</text>
<text x="208.4" y="182.1">STRUCTURE</text>
</g>
<g font-size="1.5">
<text x="227.2" y="77.7">ACCESSORIES-</text>
<text x="227.6" y="80.2">1. SAFETY EDGE SENSOR. 2. SAFETY PHOTOCELL</text>
</g>
<g font-size="1.4">
<text x="227.1" y="45.2">COMPONENTS</text>
<text x="241.5" y="45.2">MATERIALS</text>
<text x="254.9" y="45.2">SPECIFICATIONS</text>
</g>
<g font-size="1.3">
<text x="227" y="50.2">DOOR PANELS</text>
<text x="243.3" y="50.2">GI &amp; PUF</text>
<text x="254.2" y="48.8">42mm CFC- FREE POLYURETHANE</text>
<text x="254.2" y="50.5">WITH 0.5mm THK, GI PRECOATED</text>
<text x="254.2" y="52.5">PANELS.</text>
<text x="227" y="58.8">DOOR HINGE</text>
<text x="253.4" y="57.9">HEAVY DUTY HINGES FOR INTERLOCKING</text>
<text x="253.4" y="59.6">OF PANELS</text>
<text x="226.9" y="66">SHAFT ASSEMBLY</text>
<text x="244.4" y="66">STD.</text>
<text x="253.4" y="65.2">TORSIONAL SPRING WITH SHAFT &amp;</text>
<text x="227" y="72">FINISH</text>
<text x="253.4" y="66.7">BEARING PLATES</text>
<text x="253.4" y="70.7">PANELS ARE IN STANDARD RAL 9002</text>
<text x="253.4" y="72.5">GREY WHITE COLOR</text>
</g>
</svg>
